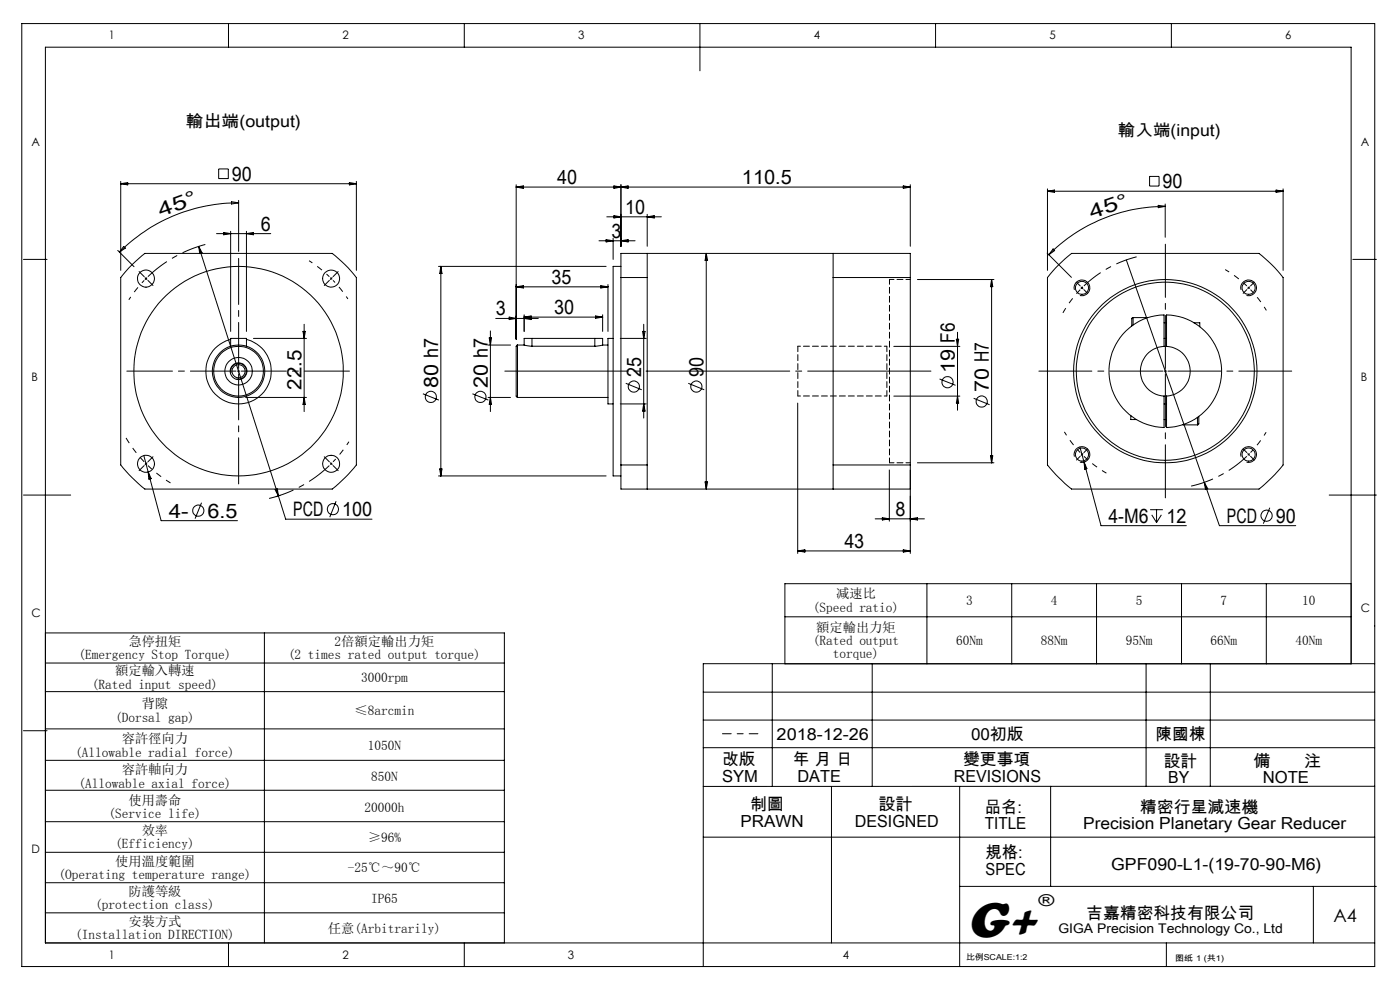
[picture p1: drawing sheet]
<svg xmlns="http://www.w3.org/2000/svg" width="297mm" height="210mm" viewBox="0 0 297 210" stroke-linecap="round" stroke-linejoin="round" font-family="sans-serif">
<g fill="none" stroke="#000" stroke-width=".21">
<path d="M4.6 5h287v200h-287zM48.5 5v5M98.5 5v5M148.5 5v10M198.5 5v5M248.5 5v5M25.6 38.5v18.9M25.6 39h50M25.6 39l1.5-.3v.5zM46.4 35.8h2v2.1h-2zM74.1 38.7l1.5 .3-1.5 .2zM75.6 38.5v18.9"/>
<path d="M109.5 39.7h83.6M109.5 39.2v32.8M109.5 39.7l1.5-.3v.6zM130.2 39.4l1.5 .3-1.5 .3zM131.7 39.2v13M131.7 39.7l1.5-.3v.6zM191.6 39.4l1.5 .3-1.5 .3zM193.1 39.2v13M243.9 37.4h2v2.1h-2zM5 55h5M25 53.1l3.4 3.5M26.2 52.3l.4 .3-1.3 .9z"/>
<path d="M27.4 56.8l3.3-3h39.8a29.2 29.2 0 0 1 5.1 5.1v39.7a32.9 32.9 0 0 1-5.1 5.1h-39.8a32.9 32.9 0 0 1-5.1-5.1v-39.7zM30.8 58.9l.2 .2M31 59.1l-.2 .2M31 59.1l.2 .2M31.2 58.9l-.2 .2M42.2 52.3l16.9 52.9M42.2 52.3l.7 1.3-.5 .2zM45.9 49.6h11.5M47.4 49.3l1.5 .3-1.5 .2zM48.9 49.1v21.2M49.1 42.8l1.5 .2-1.5 .3zM50.6 43a35.7 35.7 0 0 0-25.3 10.5"/>
<path d="M50.6 42.5v10.8M52.3 49.1v21.2M52.3 49.6l1.5-.3v.5zM93 56.5h35.6M93.5 56.5v44.5M93.5 56.5l.3 1.5h-.5zM127.1 51.1h7.6M128.6 50.8l1.5 .3-1.5 .2zM128.7 46h11.6M130.1 50.5v4.5M130.2 45.7l1.5 .3-1.5 .2zM131.7 51.1l1.5-.3v.5z"/>
<path d="M131.7 58.9v-5.1h61.4v5.1M131.7 56.5h-1.6v44.5h1.6M131.7 58.9v39.7M131.7 58.9h5.6M137.3 45.5v6.7M137.3 46l1.5-.3v.5zM137.3 53.8v5.1M137.3 58.9v39.7M149.8 53.8v49.9M149.8 53.8l.3 1.4h-.5zM176.7 53.8v5.1M176.7 58.9h16.4"/>
<path d="M176.7 58.9v39.7M193.1 58.9v39.7M194.6 59.3h16.3M210.4 59.3v38.9M210.4 59.3l.2 1.5h-.5zM222.1 53.7l5.2 5.1M222.2 40.1v17.3M222.2 40.6h50M222.2 40.6l1.5-.3v.5zM223.4 52.8l.3 .4-1.2 .8zM224.6 56.2l2.7-2.4h39.8a29.2 29.2 0 0 1 5.1 5.1v39.7a32.9 32.9 0 0 1-5.1 5.1h-39.8a32.9 32.9 0 0 1-5.1-5.1v-39.7zM238.9 55.1l16.6 47.2"/>
<path d="M245.7 43.6l1.5 .2-1.5 .3zM247.2 43.8a35 35 0 0 0-24.7 10.2M247.2 43.3v7M270.7 40.3l1.5 .3-1.5 .2zM272.2 40.1v17.3M287 55h5M48.9 73.4v-1.6h3.4v1.6M48.9 72a6.9 6.9 0 0 0-4 10.7 6.9 6.9 0 0 0 11.4 0 6.9 6.9 0 0 0-4-10.7M49 79.2a1.67 1.67 0 0 1 1.5-2.1 1.67 1.67 0 0 1 1.8 1.8 1.67 1.67 0 0 1-2.1 1.5M53.8 71.8h11.2M64.3 70.3h.5l-.3 1.5zM64.5 68.8v18.5"/>
<path d="M103.5 73.2h4.8M103.8 71.7h.5l-.3 1.5zM104 70.2v17.1M105.2 67.5h9M108 67.3l1.5 .2-1.5 .3zM109.5 60.8h19.5M109.5 60.8l1.5-.2v.5zM109.8 73.2l-.3 .3v10.5l.3 .3M109.8 73.2v11.1M109.8 73.2h1.4M111.2 66.8v3.5M111.2 67.3h16.6"/>
<path d="M111.2 67.3l1.5-.3v.8l-1.5-.3 1.5-.2M111.2 67.3l1.5 .2M111.2 73.2l1.7 .2M112.9 71.8h-1.7v1.4M112.9 71.8h13.3M112.9 73.4h13.3M112.9 71.8v1.6M126.2 71.8h1.6v1.4M126.2 71.8v1.6M126.4 67l1.4 .3-1.4 .2zM127.5 60.6l1.5 .2-1.5 .3zM127.8 66.8v3.5"/>
<path d="M127.8 73.2l-1.6 .2M127.8 73.2h1.2M129 60.4v9.9M130.1 71.8h-1.1v13.9h1.1M131.6 71.8h5.5M136.3 70.3h.5l-.2 1.5zM136.6 68.8v19.9M189.6 73.5h14M202.9 72h.5l-.3 1.5zM203.1 70.5v16.5M227.9 61.5a1.67 1.67 0 0 1 1.5-2.1 1.67 1.67 0 0 1 1.8 1.8 1.67 1.67 0 0 1-2.1 1.5M229.3 60.9l.4 .4"/>
<path d="M229.7 60.9l-.4 .4M240.4 67.4l-.3 .1v1.6M240.4 67.4v1.5M240.4 67.4h3M246.9 73.5a5.3 5.3 0 0 0-5 5.2 5.3 5.3 0 0 0 5 5.3M246.9 73.5v-6.7a11.9 11.9 0 0 0-11.6 11.9 11.9 11.9 0 0 0 11.6 12v-6.7M246.9 73.5h.6M246.9 71.8h.6M246.9 68.5h.6M247.5 73.5a5.3 5.3 0 0 1 5 5.2 5.3 5.3 0 0 1-5 5.3M247.5 73.5v-6.7a11.9 11.9 0 0 1 11.7 11.9 11.9 11.9 0 0 1-11.7 12v-6.7M253.3 68.5h1.2v.8"/>
<path d="M263.3 61.5a1.67 1.67 0 0 1 1.5-2.1 1.67 1.67 0 0 1 1.8 1.8 1.67 1.67 0 0 1-2.2 1.5M30.5 96.7l3.7 13.7h16.2M50.4 84.3h.2M52.1 84.3h12.9M64.5 84.3l.3 1.5h-.5zM89.7 83.5l3.4 1.4M93.3 99.5h.5l-.3 1.5zM100.2 83.5l3.4 1.4M103.5 84.3h4.8M104 84.3l.3 1.5h-.5zM109.8 84.3h19.2M131.6 85.7h5.5"/>
<path d="M131.7 98.6v5.1h61.4v-5.1M131.7 98.6h5.6M132.8 81.3l3.3 1.4M136.6 85.7l.2 1.5h-.5zM137.3 98.6v5.1M146 81.3l3.4 1.4M169.2 85.5v31.9M176.7 98.6v5.1M176.7 98.6h16.4M188.7 99.7v10.9M189.6 84h14M193.1 99.7v17.7"/>
<path d="M194.6 98.2h16.3M199.3 80.4l3.4 1.3M203.1 84l.3 1.5h-.5zM206.6 84.5l3.3 1.4M210.1 96.7h.5l-.2 1.5zM227.9 96.9a1.67 1.67 0 0 1 1.5-2.1 1.67 1.67 0 0 1 1.8 1.8 1.67 1.67 0 0 1-2.1 1.4M229.1 94.8l.9 3.2M230 98l3.6 13.5h18.1M230 98l.6 1.4-.5 .1zM239.9 88.2v.8h1.2M246.9 84h.6M246.9 85.7h.6"/>
<path d="M246.9 89h.6M251 90.1h3M254 88.5v1.6M254.3 88.3v1.6l-.3 .2M263.3 96.9a1.67 1.67 0 0 1 1.4-2.1 1.67 1.67 0 0 1 1.8 1.8 1.67 1.67 0 0 1-2.1 1.4M5 105h10M31.4 100.1l.7 1.4-.5 .1zM42.8 106.6l-1.4 3.4M58.3 103.8l.5-.1 .3 1.5zM59.1 105.2l1.5 4.9h18.3M59.5 105l-1 .4M71.3 106.3l-1.3 3.4"/>
<path d="M93 101h35.6M149.6 102.2h.5l-.3 1.5zM169.2 116.9h23.9M169.2 116.9l1.5-.3v.5zM185.7 110.1h10.4M187.2 109.8l1.5 .3-1.5 .2zM191.6 116.6l1.5 .3-1.5 .2zM193.1 110.1l1.5-.3v.5zM244 108.1h2.7M244.3 109.2l1.1 1.6M245.4 108.1v2.7M246.4 109.2l-1 1.6"/>
<path d="M255.5 102.3l3.2 9.2h16.2M255.5 102.3l.7 1.4-.5 .1zM269.4 107.7l-1.4 3.4M282 105h10M9.6 134.3h97.4v65.7M56.1 134.3v65.7M166.5 130.8h120.1M196.6 123.8v17M214.6 123.8v17M232.6 123.8v17M250.6 123.8v17M268.6 123.8v17"/>
<path d="M286.6 123.8h-120.1v17M5 155h5M9.6 140.6h97.4M9.6 146.7h97.4M9.6 154.6h97.4M149.2 152.7h142.4M149.2 146.8h142.4M149.2 158.6h142.4M163.8 140.8v26M185 140.8v26M243.1 140.8v26M256.8 140.8v26"/>
<path d="M286.6 140.8v-130.8h-277v190h282M291.6 140.8h-142.4v64.2M9.6 161.3h97.4M9.6 167.6h97.4M9.6 174.3h97.4M149.2 177.6h142.4M176.4 166.8v33.2M203.6 166.8v38.2M222.9 166.8v21.2M291.6 166.8h-142.4M9.6 180.8h97.4M9.6 187.2h97.4"/>
<path d="M9.6 193.6h97.4M203.6 188h88.4M278.6 188v12M48.5 200v5M98.5 200v5M247.4 200v5"/>
<circle cx="31" cy="59.1" r="1.81"/>
<circle cx="70.3" cy="59.1" r="1.81"/>
<circle cx="50.6" cy="78.7" r="2.91"/>
<circle cx="50.6" cy="78.7" r="22.2"/>
<circle cx="50.6" cy="78.8" r="5.6"/>
<circle cx="50.6" cy="78.7" r="1.39"/>
<circle cx="50.6" cy="78.7" r="5.3"/>
<circle cx="50.6" cy="78.7" r="1.77"/>
<circle cx="229.5" cy="61.1" r="1.38"/>
<circle cx="247.2" cy="78.7" r="18.9"/>
<circle cx="247.2" cy="78.7" r="19.4"/>
<circle cx="264.9" cy="61.1" r="1.38"/>
<circle cx="31" cy="98.4" r="1.8"/>
<circle cx="70.3" cy="98.4" r="1.81"/>
<circle cx="91.4" cy="84.2" r="1.19"/>
<circle cx="101.9" cy="84.2" r="1.19"/>
<circle cx="134.5" cy="82" r="1.19"/>
<circle cx="147.7" cy="82" r="1.19"/>
<circle cx="201" cy="81.1" r="1.18"/>
<circle cx="208.2" cy="85.2" r="1.18"/>
<circle cx="229.5" cy="96.4" r="1.39"/>
<circle cx="264.9" cy="96.4" r="1.39"/>
<circle cx="42.1" cy="108.3" r="1.18"/>
<circle cx="70.6" cy="108" r="1.19"/>
<circle cx="268.7" cy="109.4" r="1.18"/>
</g>
<path d="M229.2 61.4a25 25 0 0 0-3.7 5" fill="none" stroke="#000" stroke-width=".21" stroke-dasharray="30.5 1.3 1.3 1.3" stroke-dashoffset="29.3" stroke-linecap="butt"/>
<path d="M229.9 60.7a25 25 0 0 1 11.2-6.2" fill="none" stroke="#000" stroke-width=".21" stroke-dasharray="30.5 1.3 1.3 1.3" stroke-dashoffset="25.9" stroke-linecap="butt"/>
<path d="M70.3 59.1l-.2-.2M70.3 59.1l.2 .2M264.9 61l-.2-.2M264.9 61l.2 .2M31 98.4l.2 .2M31 98.4l-.2-.2M70.3 98.4l.2-.2M70.3 98.4l-.2 .2M229.5 96.4l.2 .2M229.5 96.4l-.1-.2M264.9 96.4l.2-.2M264.9 96.4l-.2 .2" fill="none" stroke="#000" stroke-width=".21" stroke-dasharray="30.5 1.3 1.3 1.3" stroke-linecap="butt"/>
<path d="M264.5 60.7a25 25 0 0 0-4.6-3.5" fill="none" stroke="#000" stroke-width=".21" stroke-dasharray="30.5 1.3 1.3 1.3" stroke-dashoffset="29.5" stroke-linecap="butt"/>
<path d="M69.9 58.7l-2.1-1.8-2.2-1.6M265.3 61.4l1.8 2.2 1.6 2.2M229.2 96l-1.8-2.1-1.6-2.3" fill="none" stroke="#000" stroke-width=".21" stroke-dasharray="30.5 1.3 1.3 1.3" stroke-dashoffset="29.6" stroke-linecap="butt"/>
<path d="M70.7 98l1.7-2.1 1.6-2.2M265.3 96l1.8-2.1 1.5-2.2" fill="none" stroke="#000" stroke-width=".21" stroke-dasharray="30.5 1.3 1.3 1.3" stroke-dashoffset="29.7" stroke-linecap="butt"/>
<path d="M264.5 96.8a25 25 0 0 1-11.8 6.3" fill="none" stroke="#000" stroke-width=".21" stroke-dasharray="30.5 1.3 1.3 1.3" stroke-dashoffset="25.6" stroke-linecap="butt"/>
<path d="M31.4 98.8a27.8 27.8 0 0 0 4.8 3.6M229.9 96.8a25 25 0 0 0 4.8 3.6" fill="none" stroke="#000" stroke-width=".21" stroke-dasharray="30.5 1.3 1.3 1.3" stroke-dashoffset="29.4" stroke-linecap="butt"/>
<path d="M30.6 59.5l-1.7 2-1.6 2.1" fill="none" stroke="#000" stroke-width=".21" stroke-dasharray="30.5 1.3 1.3 1.3" stroke-dashoffset="29.8" stroke-linecap="butt"/>
<path d="M31.4 58.7a27.8 27.8 0 0 1 12.2-6.8" fill="none" stroke="#000" stroke-width=".21" stroke-dasharray="30.5 1.3 1.3 1.3" stroke-dashoffset="25.3" stroke-linecap="butt"/>
<path d="M70.7 59.5l1.6 1.9 1.5 2" fill="none" stroke="#000" stroke-width=".21" stroke-dasharray="30.5 1.3 1.3 1.3" stroke-dashoffset="29.9" stroke-linecap="butt"/>
<path d="M69.9 98.8a27.8 27.8 0 0 1-12.8 6.9" fill="none" stroke="#000" stroke-width=".21" stroke-dasharray="30.5 1.3 1.3 1.3" stroke-dashoffset="25" stroke-linecap="butt"/>
<path d="M30.6 98a27.8 27.8 0 0 1-3.9-5.1" fill="none" stroke="#000" stroke-width=".21" stroke-dasharray="30.5 1.3 1.3 1.3" stroke-dashoffset="29.2" stroke-linecap="butt"/>
<path d="M107.1 78.7h90.4" fill="none" stroke="#000" stroke-width=".21" stroke-dasharray="30.5 1.3 1.3 1.3" stroke-dashoffset="4.3"/>
<path d="M153.3 155.6h7.5" fill="none" stroke="#000" stroke-width=".21" stroke-dasharray="30.5 1.3 1.3 1.3" stroke-dashoffset="28.6"/>
<path d="M193.1 59.3h-4.4M188.7 98.2h4.4" fill="none" stroke="#000" stroke-width=".21" stroke-dasharray="1.3 .6" stroke-dashoffset=".3"/>
<path d="M188.7 98.2v-38.9" fill="none" stroke="#000" stroke-width=".21" stroke-dasharray="1.3 .6" stroke-dashoffset=".2"/>
<path d="M169.3 84v-10.6M188.1 84v-10.6" fill="none" stroke="#000" stroke-width=".21" stroke-dasharray="1.3 .6" stroke-dashoffset=".1"/>
<path d="M188.1 73.4h-18.8M169.3 84h18.8" fill="none" stroke="#000" stroke-width=".21" stroke-dasharray="1.3 .6" stroke-dashoffset=".7"/>
<g fill="none" stroke="#000" stroke-width=".21" stroke-dasharray="30.5 1.3 1.3 1.3">
<path d="M30.6 58.7l-1.1-1.1M31.4 59.5l1.1 1.1M69.9 59.5l-1.1 1.1M70.3 59.1l.2-.2M70.3 59.1l-.2 .2M70.7 58.7l1-1.1M50.6 78.7v-.3M50.6 78.7h-.3M50.6 78.7v.3M50.6 78.7h.3M229.2 60.7l-.8-.8M229.9 61.4l.8 .8"/>
<path d="M247.2 78.7v-.3M247.2 78.7h-.3M247.2 78.7v.3M247.2 78.7h.3M264.5 61.4l-.8 .8M264.9 61l.2-.2M264.9 61l-.2 .2M265.3 60.7l.8-.8M30.6 98.8l-1.1 1M31 98.4l-.2 .2M31 98.4l.2-.2M31.4 98l1.1-1.1"/>
<path d="M69.9 98l-1.1-1.1M70.3 98.4l.2 .2M70.3 98.4l-.2-.2M70.7 98.8l1 1M229.2 96.8l-.8 .8M229.5 96.4l-.2 .2M229.5 96.4l.2-.2M229.9 96l.8-.8M264.5 96l-.8-.8M264.9 96.4l.2 .2M264.9 96.4l-.2-.2M265.3 96.8l.8 .8"/>
</g>
<path d="M246.7 78.7h-26.3M247.2 78.2v-26.4M247.2 79.3v26.3" fill="none" stroke="#000" stroke-width=".21" stroke-dasharray="30.5 1.3 1.3 1.3" stroke-dashoffset="19.2"/>
<path d="M247.8 78.7h26.2" fill="none" stroke="#000" stroke-width=".21" stroke-dasharray="30.5 1.3 1.3 1.3" stroke-dashoffset="19.3"/>
<path d="M50.6 78.2v-23.4M50.6 79.3v23.4" fill="none" stroke="#000" stroke-width=".21" stroke-dasharray="30.5 1.3 1.3 1.3" stroke-dashoffset="20.7"/>
<path d="M50.1 78.7h-23.2" fill="none" stroke="#000" stroke-width=".21" stroke-dasharray="30.5 1.3 1.3 1.3" stroke-dashoffset="20.8"/>
<path d="M51.2 78.7h22.9" fill="none" stroke="#000" stroke-width=".21" stroke-dasharray="30.5 1.3 1.3 1.3" stroke-dashoffset="20.9"/>
<text font-size="11" x="205.1" y="198.7">G+</text>
<g font-size="4.2">
<text x="49.2" y="38.4">90</text>
<text x="118.2" y="39.1">40</text>
<text x="157.4" y="39.1">110.5</text>
<text x="246.6" y="39.9">90</text>
<text x="34.1" y="46.1" transform="rotate(-20 34.1 46.1)">4 5 °</text>
<text x="132.6" y="45.4">10</text>
<text x="231.6" y="46.5" transform="rotate(-19 231.6 46.5)">4 5 °</text>
<text x="55.3" y="48.9">6</text>
<text x="129.7" y="50.4">3</text>
<text x="117" y="60.2">35</text>
<text x="105.2" y="66.9">3</text>
<text x="117.5" y="66.6">30</text>
<text x="202.5" y="72.7" transform="rotate(-90 202.5 72.7)">F6</text>
<text x="63.9" y="82.7" transform="rotate(-90 63.9 82.7)">22.5</text>
<text x="92.9" y="82.2" transform="rotate(-90 92.9 82.2)">80 h7</text>
<text x="103.5" y="82.2" transform="rotate(-90 103.5 82.2)">20 h7</text>
<text x="136" y="80" transform="rotate(-90 136 80)">25</text>
<text x="149.3" y="80" transform="rotate(-90 149.3 80)">90</text>
<text x="202.5" y="79.1" transform="rotate(-90 202.5 79.1)">19</text>
<text x="209.8" y="83.2" transform="rotate(-90 209.8 83.2)">70 H7</text>
<text x="35.8" y="109.8">4-</text>
<text x="44" y="109.8">6.5</text>
<text x="62.2" y="109.5">PCD</text>
<text x="72.6" y="109.5">100</text>
<text x="189.9" y="109.4">8</text>
<text x="235.2" y="110.9">4-M6</text>
<text x="247.5" y="110.9">12</text>
<text x="260.3" y="110.9">PCD</text>
<text x="270.7" y="110.9">90</text>
<text x="179.1" y="116.3">43</text>
</g>
<text font-size="3.9" x="282.9" y="195.5">A4</text>
<g font-size="3.5">
<text x="39.4" y="26.9">輸出端(output)</text>
<text x="237.1" y="28.9">輸入端(input)</text>
<text x="164.8" y="157">2018-12-26</text>
<text x="206" y="157">00初版</text>
<text x="245.2" y="157">陳國棟</text>
<text x="153.2" y="162.3">改版</text>
<text x="153.2" y="165.8">SYM</text>
<text x="168.2" y="162.3">年 月 日</text>
<text x="169.2" y="165.8">DATE</text>
<text x="202.4" y="165.8">REVISIONS</text>
<text x="204.3" y="162.3">變更事項</text>
<text x="246.9" y="162.6">設計</text>
<text x="247.9" y="166.1">BY</text>
<text x="265.9" y="162.6">備</text>
<text x="267.9" y="166.1">NOTE</text>
<text x="276.6" y="162.6">注</text>
<text x="159.1" y="171.9">制圖</text>
<text x="186.4" y="171.9">設計</text>
<text x="208.9" y="172.4">品名:</text>
<text x="241.8" y="172.4">精密行星減速機</text>
<text x="157.1" y="175.4">PRAWN</text>
<text x="181.3" y="175.4">DESIGNED</text>
<text x="208.9" y="175.9">TITLE</text>
<text x="229.8" y="175.9">Precision Planetary Gear Reducer</text>
<text x="209.1" y="182.1">規格:</text>
<text x="209.1" y="185.6">SPEC</text>
<text x="235.7" y="184.6">GPF090-L1-(19-70-90-M6)</text>
<text x="220.3" y="192.2">®</text>
<text x="230.5" y="194.8">吉嘉精密科技有限公司</text>
</g>
<g font-size="2.8">
<text x="172.4" y="129.7">(Speed ratio)</text>
<text x="177.4" y="126.9">减速比</text>
<text x="205" y="128.3">3</text>
<text x="223" y="128.3">4</text>
<text x="241" y="128.3">5</text>
<text x="259" y="128.3">7</text>
<text x="276.2" y="128.3">10</text>
<text x="27.2" y="137">急停扭矩</text>
<text x="71" y="137">2倍額定輸出力矩</text>
<text x="172.4" y="136.8">(Rated output</text>
<text x="173.1" y="134">額定輸出力矩</text>
<text x="202.8" y="136.8">60Nm</text>
<text x="220.8" y="136.8">88Nm</text>
<text x="238.8" y="136.8">95Nm</text>
<text x="256.8" y="136.8">66Nm</text>
<text x="274.8" y="136.8">40Nm</text>
<text x="16.6" y="139.8">(Emergency Stop Torque)</text>
<text x="24.4" y="143.3">額定輸入轉速</text>
<text x="61.1" y="139.8">(2 times rated output torque)</text>
<text x="176.7" y="139.7">torque)</text>
<text x="19.5" y="146.1">(Rated input speed)</text>
<text x="76.6" y="144.7">3000rpm</text>
<text x="24.4" y="153.1">(Dorsal gap)</text>
<text x="30.1" y="150.2">背隙</text>
<text x="75.2" y="151.7">≤8arcmin</text>
<text x="15.9" y="160.5">(Allowable radial force)</text>
<text x="25.8" y="157.7">容許徑向力</text>
<text x="78" y="159.1">1050N</text>
<text x="16.6" y="167">(Allowable axial force)</text>
<text x="25.8" y="164.2">容許軸向力</text>
<text x="78.7" y="165.6">850N</text>
<text x="23" y="173.6">(Service life)</text>
<text x="27.2" y="170.7">使用壽命</text>
<text x="77.3" y="172.2">20000h</text>
<text x="24.4" y="180">(Efficiency)</text>
<text x="30.1" y="177.1">效率</text>
<text x="78" y="178.5">≥96%</text>
<text x="24.4" y="183.6">使用溫度範圍</text>
<text x="73.8" y="185">-25℃～90℃</text>
<text x="12.4" y="186.4">(Operating temperature range)</text>
<text x="27.2" y="190">防護等級</text>
<text x="78.7" y="191.4">IP65</text>
<text x="20.2" y="192.9">(protection class)</text>
<text x="27.2" y="196.4">安裝方式</text>
<text x="69.6" y="197.8">任意(Arbitrarily)</text>
<text x="224.5" y="197.8">GIGA Precision Technology Co., Ltd</text>
<text x="16" y="199.2">(Installation DIRECTION)</text>
</g>
<g font-size="2.5">
<text x="23.1" y="8.4">1</text>
<text x="72.7" y="8.4">2</text>
<text x="122.7" y="8.4">3</text>
<text x="172.7" y="8.4">4</text>
<text x="222.7" y="8.4">5</text>
<text x="272.7" y="8.4">6</text>
<text x="6.7" y="30.9">A</text>
<text x="288.7" y="30.9">A</text>
<text x="6.7" y="80.9">B</text>
<text x="288.7" y="80.9">B</text>
<text x="6.7" y="130.9">C</text>
<text x="288.7" y="129.9">C</text>
<text x="6.7" y="180.9">D</text>
<text x="23.1" y="203.4">1</text>
<text x="72.7" y="203.4">2</text>
<text x="120.5" y="203.4">3</text>
<text x="178.8" y="203.4">4</text>
</g>
<g font-size="1.7">
<text x="204.9" y="203.7">比例SCALE:1:2</text>
<text x="249.3" y="203.8">图纸 1 (共1)</text>
</g>
</svg>
